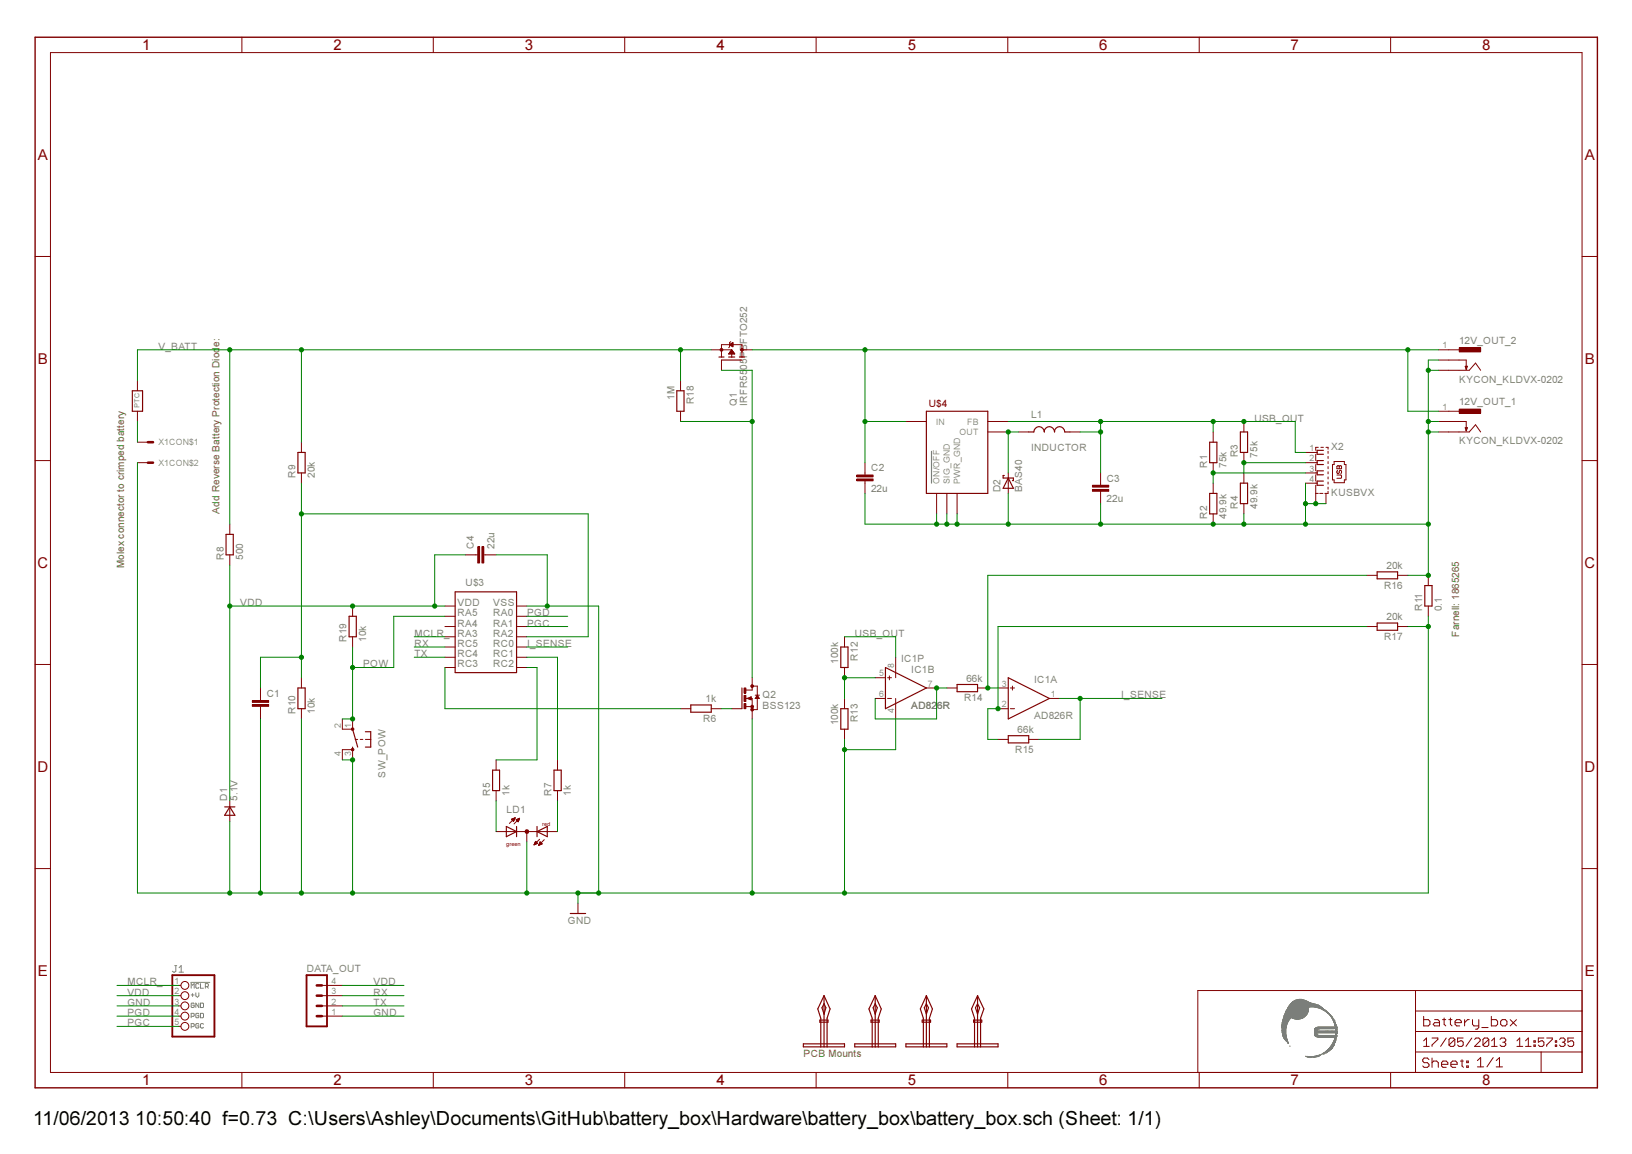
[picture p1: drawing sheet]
<svg xmlns="http://www.w3.org/2000/svg" width="297mm" height="210mm" viewBox="0 0 297 210" stroke-linecap="round" stroke-linejoin="round" font-family="sans-serif">
<g fill="none" stroke="#808080" stroke-width=".18">
<path d="M31.8 175.6h.4M32 175.6v1.1l-.2 .1-.4-.1M32.6 176.8h.8M32.6 176l.4-.4v1.2M34.7 178.7h3.5M34.8 179.7v-.8l.2 .3 .3-.3v.8M36.2 179l-.1-.1-.5 .1v.6l.2 .1h.3l.1-.1M36.5 178.9v.8h.5M37.4 179.5l.5-.2v-.3l-.5-.1v.8M37.6 179.5l.3 .2M34.8 184.9h.4l.1-.5-.1-.1h-.4v.8M34.8 186.7h.4l.1-.4-.1-.1h-.4v.8"/>
<path d="M34.8 181h.5M35 180.7v.6M35.3 182.6l-.1-.1-.4 .1v.5l.4 .2 .1-.5h-.3M35.6 180.6v.5l.3 .3 .3-.3v-.5M36.2 182.5v.8l-.6-.8v.8M36.2 184.4l-.1-.1-.5 .1v.6l.2 .1 .4-.1v-.3h-.3M36.2 186.3l-.1-.1-.5 .1v.6l.2 .1 .4-.1v-.3h-.3M36.5 182.5h.4l.1 .1v.5l-.1 .2h-.4zM36.5 184.3h.4l.1 .1v.6l-.1 .1h-.4zM37 186.3l-.1-.1-.4 .1v.6l.2 .1 .3-.1"/>
</g>
<path d="M169.5 82.1v5.8" fill="none" stroke="#808080" stroke-width=".21"/>
<path d="M266.7 66.6h.4l-.2 .6zM103.8 166.2h2.8" fill="none" stroke="#800000" stroke-width=".21"/>
<g fill="none" stroke="#800000" stroke-width=".18">
<path d="M9.2 9.6h278.7v185.5h-278.7zM44 6.8v2.8M78.9 6.8v2.8M113.7 6.8v2.8M148.5 6.8v2.8M183.4 6.8v2.8M218.3 6.8v2.8M253.1 6.8v2.8M6.4 46.7h2.8M287.9 46.7h2.8M265.6 67.4h1.8l1.2-1.4 .9 1.4M265.6 65.5h1.3v1.7"/>
<path d="M6.4 83.8h2.8M287.9 83.8h2.8M6.4 120.9h2.8M287.9 120.9h2.8M6.4 158h2.8M287.9 158h2.8M105.2 164.3v1.9M44 195.1v2.8M78.9 195.1v2.8M113.7 195.1v2.8M148.5 195.1v2.8M183.4 195.1v2.8"/>
<path d="M218.3 195.1v2.8M253.1 195.1v2.8M257.6 191.3h30.3M257.6 180.2v14.9M257.6 187.6h30.3M257.6 183.9h30.3M259.1 184.9v1.7h.9l.3-.3v-.5l-.3-.3h-.9M259.1 189.3l.5-.5v1.5M259.1 190.3h1M260.1 192.7l-.3-.3h-.6l-.3 .3v.3l.3 .3h.6l.3 .3v.3l-.3 .2h-.6l-.3-.2M260.6 188.8h1.1v.3l-1.1 1v.2M260.6 192.4v1.7"/>
<path d="M260.6 193.3l.3-.3h.6l.3 .3v.8M261.1 185.5h.6l.3 .3v.8h-.9l-.2-.3 .2-.3h.9M262.4 193.6h1.1v-.3l-.3-.3h-.6l-.2 .3v.6l.2 .2h.6M262.5 185.5h.6M262.8 185.2v1.1l.3 .3M263.2 188.8l-1 1.5M263.7 185.5h.6M264 185.2v1.1l.3 .3M264.1 193.6h1.1v-.3l-.2-.3h-.6l-.3 .3v.6l.3 .2h.6M264.8 189.1v1l-.3 .2h-.5l-.3-.2M264.8 189.1l-.3-.3h-.5l-.3 .3v1M264.8 189.1l-1.1 1"/>
<path d="M264.8 186h1.2v-.2l-.3-.3h-.6l-.3 .3v.5l.3 .3h.6M265.8 193h.6M266.1 192.7v1.2l.3 .2M266.3 188.8h-1v.8l.5-.3h.3l.2 .3v.5l-.2 .2h-.5l-.3-.2M266.6 185.5v1.1M267 193h.2v.3h-.2zM267 193.9h.2v.2h-.2zM267.4 185.5h-.3l-.5 .5M267.9 188.8l-1.1 1.5M268 185.5v.8l.3 .3h.9M268.4 189.1l.2-.3h.6l.2 .3v.2l-1 1h1M268.9 192.9l.6-.5v1.7"/>
<path d="M268.9 194.1h1.1M269.2 185.5v1.4l-.3 .3h-.3M269.7 186.9h1.1M271 189.1v1l-.3 .2h-.5l-.3-.2M271 189.1l-.3-.3h-.5l-.3 .3v1M271 189.1l-1.1 1M271.4 184.9v1.7h.9l.3-.3v-.5l-.3-.3h-.9M271.5 190.3h1M271.5 189.3l.5-.5v1.5M271.8 192.4l-1.2 1.7M272.3 194.1h1.2M272.3 192.9l.6-.5v1.7"/>
<path d="M273 189.1l.3-.3h.5l.3 .3v.2l-.3 .3M273.1 185.8l.3-.3h.6l.3 .3v.5l-.3 .3h-.6l-.3-.3zM273.5 189.6h.3M273.8 189.6l.3 .2v.3l-.3 .2h-.5l-.3-.2M274.9 185.5l1.1 1.1M276 185.5l-1.1 1.1M276.1 190.3h1.1M276.1 189.3l.5-.5v1.5M277.7 190.3h1M277.7 189.3l.5-.5v1.5M279.2 190.1h.2v.2h-.2zM279.2 189.3h.2v.3h-.2z"/>
<path d="M280.5 191.3v3.8M281 188.8h-1v.8l.5-.3h.3l.2 .3v.5l-.2 .2h-.6l-.2-.2M281.5 188.8h1v.3l-1 1v.2M283.1 190.1h.2v.2h-.2zM283.1 189.3h.2v.3h-.2zM283.8 189.1l.3-.3h.5l.3 .3v.2l-.3 .3M284.3 189.6h.3M284.6 189.6l.3 .2v.3l-.3 .2h-.5l-.3-.2M286.4 188.8h-1v.8l.5-.3h.3l.2 .3v.5l-.2 .2h-.6l-.2-.2M287.9 180.2h-69.9v14.9"/>
</g>
<path d="M6.4 6.8h284.3v191.1h-284.3z" fill="none" stroke="#800000" stroke-width=".25"/>
<path d="M265.6 63.2h3.9v.8h-3.9z" fill-rule="evenodd" fill="#800000"/>
<path d="M261.8 63.6h3.8M261.8 65.5h3.8M261.8 67.4h3.8M265.6 78.6h1.8l1.2-1.3 .9 1.3M265.6 76.7h1.3v1.7M265.6 63.2h3.9v.8h-3.9z" fill="none" stroke="#800000" stroke-width=".18"/>
<path d="M266.7 77.8h.4l-.2 .6z" fill="none" stroke="#800000" stroke-width=".21"/>
<path d="M265.6 74.4h3.9v.8h-3.9z" fill-rule="evenodd" fill="#800000"/>
<g fill="none" stroke="#800000" stroke-width=".18">
<path d="M261.8 74.8h3.8M261.8 76.7h3.8M261.8 78.6h3.8M265.6 74.4h3.9v.8h-3.9zM237.6 87.9h2.1M237.6 86h2.1M237.6 84.2h2.1M237.6 82.3h2.1M239.5 89.7h.4M239.5 82.6v1.2M239.5 84.5v1.1M239.5 86.4v1.1"/>
<path d="M239.5 88.3v3.3M239.9 81.4h-.4v.5M240.2 89.7h.6M240.4 81.4h.5M241.3 81.4h.4v.3M241.3 89.7v1.9M241.7 89.4v.3h-.6M241.7 82.1v.4M241.7 83v.4M241.7 83.9v.4M241.7 84.9v.4M241.7 85.8v.4"/>
<path d="M241.7 86.7v.4M241.7 87.7v.4M241.7 88.6v.4M242.8 83.9h1.9v.6h.3v2.8h-.3v.5h-1.9v-.5h-.3v-2.8h.3zM243.3 86.4h.7l.2 .2-.2 .4h-.7M243.3 84.8l.2-.1 .3 .1 .2-.1 .2 .1v.5h-.9zM243.5 85.6l-.2 .1 .2 .4 .3-.1 .1-.4 .3 .1-.2 .4M243.8 84.8v.5M92.2 151.3h7.4M93.8 148.8l-1.1 1M94.6 148.8l-1 1.1M98.2 152.7l-1 1"/>
<path d="M99.1 152.7l-1.1 1.1"/>
</g>
<path d="M240.9 81.9h-1.2v.7h1.2M240.9 83.8h-1.2v.7h1.2M240.9 85.6h-1.2v.8h1.2M240.9 87.5h-1.2v.8h1.2M92.2 150.3l1.8 1-1.8 .9zM94 150.3v1.9M97.7 151.3l1.9-1v1.9zM97.7 150.3v1.9" fill="none" stroke="#800000" stroke-width=".21"/>
<path d="M95.7 151h.4v.5h-.4l-.2-.2 .4-.1-.4 .1z" fill-rule="evenodd" fill="#800000"/>
<g fill="none" stroke="#800000" stroke-width=".18">
<path d="M220.8 78.6v1.8M226.4 76.7v1.9M25 80.4h1.9M25 84.2h1.9M220.8 84.2v1.8M220.8 87.9v1.8M220.8 93.5v1.8M226.4 82.3v1.9M226.4 86v1.9M226.4 91.6v1.9M62.3 136.4h1.9M62.3 132.6h1.9"/>
<path d="M64.6 134.5h.5M65.6 134.5h.4M66.5 134.5h1M90.3 138.2v1.9M101.5 138.2v1.9M90.3 151.3h1.9M90.3 143.8v1.9M93.1 149.1h.5M93.2 149.1h.4M93.2 149h.4M93.3 149.2h.3M93.3 148.9h.4"/>
<path d="M93.4 149.3h.1M93.4 149.4h.1M93.4 148.9h.3M93.6 148.8h.1M93.7 148.8h.1M93.8 148.8l-.3 .6M93.8 148.8l-.7 .2 .4 .4M93.9 149.1l.7-.3-.3 .7zM94 149.1h.4M94 149.1h.5M94 149.2h.4M94.1 149.1h.4"/>
<path d="M94.1 149.3h.3M94.2 149.4h.2M94.2 149.4h.1M94.2 149h.3M94.4 148.9h.1M94.5 148.9h.1M95.7 151h.4v.5h-.4l-.2-.2 .4-.1-.4 .1zM95.9 151.3v1.8M97.2 153.6h.1M97.2 153.6h.2M97.3 153.4h.5M97.3 153.3h.5"/>
<path d="M97.4 153.3h.3M97.4 153.2h.3M97.4 153.2h.2M97.4 153.1h.2M97.4 153.1h.1M97.5 153l.3 .4-.6 .3zM97.7 153.5h-.4M98 153.8h.1M98.1 153.7h.2M98.1 153.6h.3M98.1 153.6h.4M98.1 153.5h.5"/>
<path d="M98.2 153.4h.4M98.2 153.3h.3M98.3 153.3h.2M98.3 153.2h.1M98.3 153.1l.4 .4-.7 .3zM99.6 151.3h1.9M101.5 143.8v1.9M32.5 179.2h.4M32.5 181.1h.4M32.5 183h.4M32.5 186.7h.4M32.5 184.8h.4"/>
<circle cx="33.7" cy="179.2" r=".72"/>
<circle cx="33.7" cy="183" r=".72"/>
<circle cx="33.7" cy="186.7" r=".72"/>
<circle cx="33.7" cy="184.8" r=".72"/>
<circle cx="33.7" cy="181.1" r=".72"/>
</g>
<path d="M31.4 177.4h7.6v11.2h-7.6z" fill="none" stroke="#800000" stroke-width=".34"/>
<g fill="none" stroke="#800000" stroke-width=".21">
<path d="M225.8 78.6h1.3v3.7h-1.3zM220.2 80.4h1.3v3.8h-1.3zM220.2 89.7h1.3v3.8h-1.3zM225.8 87.9h1.3v3.7h-1.3zM64.2 135.9v.5M64.2 132.6l.9 3.3M66.5 133.1h1v2.8h-1M89.7 140.1h1.2v3.7h-1.2zM100.8 140.1h1.3v3.7h-1.3zM146.2 189.9h7.5v.5h-7.5zM149.2 185.5h1.5v.4h-1.5zM150 181.1v9.3"/>
<path d="M150 181.1l-1.2 2.4 .6 1.7v5.2M150 181.1l1.1 2.4-.6 1.7v5.2M150 182.6l.3 .7-.3 1.1-.4-1.1zM155.6 189.9h7.4v.5h-7.4zM158.5 185.5h1.5v.4h-1.5zM159.3 181.1v9.3M159.3 181.1l-1.1 2.4 .5 1.7v5.2M159.3 181.1l1.1 2.4-.6 1.7v5.2M159.3 182.6l.4 .7-.4 1.1-.4-1.1zM164.9 189.9h7.4v.5h-7.4zM167.8 185.5h1.6v.4h-1.6zM168.6 181.1v9.3"/>
<path d="M168.6 181.1l-1.1 2.4 .6 1.7v5.2M168.6 181.1l1.1 2.4-.5 1.7v5.2M168.6 182.6l.4 .7-.4 1.1-.4-1.1zM174.2 189.9h7.4v.5h-7.4zM177.2 185.5h1.5v.4h-1.5zM177.9 181.1v9.3M177.9 181.1l-1.1 2.4 .6 1.7v5.2M177.9 181.1l1.2 2.4-.6 1.7v5.2M177.9 182.6l.4 .7-.4 1.1-.4-1.1z"/>
</g>
<path d="M26.9 80.4h1M26.9 84.2h1" fill="none" stroke="#800000" stroke-width=".47"/>
<circle cx="64.2" cy="132.6" r=".24" fill="#800000"/>
<circle cx="64.2" cy="132.6" r=".24" fill="none" stroke="#800000" stroke-width=".18"/>
<circle cx="64.2" cy="136.3" r=".24" fill="#800000"/>
<g fill="none" stroke="#800000" stroke-width=".18">
<path d="M25 69.2v1.9M25 74.8v1.9M131.3 63.6h1.9v1.3M131.3 64.9v-2.2h3.7v2.2M133 62.1l-.2 .2v.8l-.2 .1M164.9 76.7h3.7M179.8 76.7h3.7M179.8 78.6h3.7M185.4 78.6h1.8M194.7 78.6h1.9M41.8 95.3v1.9M54.9 80.4v1.9"/>
<path d="M54.9 86v1.9M156 87.1h2.9v.4h-2.9zM156 86.4h2.9v.3h-2.9zM157.4 84.2v2.2M157.4 87.5v2.2M170.5 89.7v3.8M172.3 89.7v3.8M174.2 89.7v3.8M183.5 86v3.7M198.8 89h3v.4h-3zM198.8 88.3h3v.3h-3zM200.3 86v2.3"/>
<path d="M200.3 89.4v2.2M41.8 100.9v1.9M81 110.2h1.8M81 112.1h1.8M81 114h1.8M81 115.8h1.8M81 117.7h1.8M81 119.5h1.8M94 110.2h1.9M94 112.1h1.9M94 114h1.9M94 115.8h1.9"/>
<path d="M94 117.7h1.9M94 119.5h1.9M45.9 128.1h3v.4h-3zM45.9 127.4h3v.4h-3zM47.4 125.1v2.3M47.4 128.5v2.3M54.9 123.3v1.8M54.9 128.9v1.9M62.3 130.8v1.8M62.3 136.4v1.8M64.2 130.8v1.8M64.2 136.4v1.8"/>
<path d="M81 121.4h1.8M94 121.4h1.9M41.8 145.7v3.7"/>
<circle cx="64.2" cy="136.3" r=".24"/>
</g>
<g fill="none" stroke="#800000" stroke-width=".21">
<path d="M24.1 71.1h1.8v3.7h-1.8zM130.8 64.9h1M131.3 65.5h3.7M132.6 64.9h1.1M134.6 64.9h.9M168.6 74.8h11.2v14.9h-11.2zM187.2 78.6h1a.95 .95 0 0 1 .9-1 .95 .95 0 0 1 1 1 .93 .93 0 0 1 .9-1 .93 .93 0 0 1 .9 1 .93 .93 0 0 1 1-1 .93 .93 0 0 1 .9 1h.9M41.1 97.2h1.4v3.7h-1.4zM54.2 82.3h1.3v3.7h-1.3zM182.8 86.5h-.2v.5h1.8v.4h-.1M183.5 87l.9 1.8h-1.8zM82.8 107.7h11.2v14.6h-11.2z"/>
<path d="M54.2 125.1h1.3v3.8h-1.3zM40.9 146.8h1.9M41.8 146.8l1 1.5h-1.9z"/>
</g>
<path d="M156 87.3h2.9M156 86.6h2.9M198.8 89.2h3M198.8 88.4h3M45.9 128.3h3M45.9 127.6h3" fill="none" stroke="#800000" stroke-width=".34"/>
<circle cx="131.3" cy="63.6" r=".25" fill="#800000"/>
<circle cx="131.3" cy="63.6" r=".25" fill="none" stroke="#800000" stroke-width=".18"/>
<circle cx="135" cy="63.6" r=".25" fill="#800000"/>
<g fill="none" stroke="#800000" stroke-width=".18">
<path d="M129.5 63.6h1.8M131.3 65.5v1.9M132.6 64.3h1.1M132.7 64.3h1M132.7 64.3h.9M132.8 64.2h.8M132.8 62.7l.6-.4v.8zM132.8 64.1h.8M132.8 62.7h.6M132.9 62.7h.5M132.9 64h.6M132.9 62.6h.5"/>
<path d="M132.9 64h.5M133 62.8h.4M133 63.9h.4M133 62.6h.4M133 63.8h.3M133.1 62.9h.3M133.1 63.8h.2M133.1 62.5h.3M133.1 63.7h.1M133.2 62.4h.2M133.2 63.6l.5 .8h-1.1zM133.3 62.4h.1"/>
<path d="M133.3 63h.1M135 63.6h1.9M135.8 128.5h1.1M136 127l.7-.3v.6zM136.9 124.8h.9v4.3h-.9v-2.1h-1.1M136.9 125.1v.4h-1.1M137.5 126.4h.7M137.8 126.4l.4 .6h-.7z"/>
<circle cx="135" cy="63.6" r=".25"/>
</g>
<path d="M135 125.1v3.8M136.2 127l.4 .2v-.4l-.3 .2M137.8 126.7l.2 .2h-.3z" fill="none" stroke="#800000" stroke-width=".21"/>
<circle cx="136.9" cy="129.1" r=".25" fill="#800000"/>
<circle cx="136.9" cy="129.1" r=".25" fill="none" stroke="#800000" stroke-width=".18"/>
<circle cx="136.9" cy="128.5" r=".25" fill="#800000"/>
<circle cx="136.9" cy="128.5" r=".25" fill="none" stroke="#800000" stroke-width=".18"/>
<circle cx="136.9" cy="124.8" r=".25" fill="#800000"/>
<circle cx="136.9" cy="124.8" r=".25" fill="none" stroke="#800000" stroke-width=".18"/>
<path d="M135.4 125.1h.4v1h-.4z" fill-rule="evenodd" fill="#800000"/>
<path d="M135.4 125.1h.4v1h-.4z" fill="none" stroke="#800000" stroke-width=".18"/>
<path d="M135.4 128h.4v.9h-.4z" fill-rule="evenodd" fill="#800000"/>
<path d="M135.4 128h.4v.9h-.4z" fill="none" stroke="#800000" stroke-width=".18"/>
<path d="M135.4 126.5h.4v1.1h-.4z" fill-rule="evenodd" fill="#800000"/>
<g fill="none" stroke="#800000" stroke-width=".18">
<path d="M123.9 69.2v1.9M123.9 74.8v1.9M86.9 99.4h.4v3h-.4zM87.7 99.4h.3v3h-.3zM64.2 110.2v1.9M64.2 115.8v1.9M84.7 100.9h2.2M88 100.9h2.3M153.7 115.8v1.9M163 119.5v3.8M248.8 104.6h1.9M248.8 114h1.9"/>
<path d="M254.4 104.6h1.8M254.4 114h1.8M260 104.6v1.9M260 110.2v1.9M123.9 128.9h1.8M129.5 128.9h1.8M133.2 128.9h1.8M135.4 126.5h.4v1.1h-.4zM136.9 123.3v1.8M136.9 128.9v1.9M153.7 121.4v1.9M153.7 127v1.9"/>
<path d="M153.7 132.6v1.9M159.3 127h1.9M159.3 123.3h1.9M161.5 127h.8M161.5 123.3h.8M161.9 122.9v.8M163 127v3.8M168.6 125.1h1.9M172.3 125.1h1.9M177.9 125.1h1.9M181.6 128.9h1.9M181.6 125.1h1.9"/>
<path d="M181.6 134.5h1.9M183.9 128.9h.8M183.9 125.1h.8M184.3 124.8v.7M187.2 134.5h1.9M191 127h1.9M58.6 179.2h3.7M58.6 184.8h3.7M58.6 183h3.7M58.6 181.1h3.7"/>
</g>
<path d="M123.2 71.1h1.3v3.7h-1.3zM63.5 112.1h1.4v3.7h-1.4zM153 117.7h1.3v3.7h-1.3zM250.7 104h3.7v1.3h-3.7zM250.7 113.3h3.7v1.3h-3.7zM259.3 106.5h1.3v3.7h-1.3zM125.7 128.2h3.8v1.3h-3.8zM153 128.9h1.3v3.7h-1.3zM161.2 121.4l7.4 3.7-7.4 3.8zM174.2 124.5h3.7v1.3h-3.7zM183.5 123.3l7.5 3.7-7.5 3.8zM183.5 133.8h3.7v1.3h-3.7z" fill="none" stroke="#800000" stroke-width=".21"/>
<path d="M87.1 99.4v3M87.9 99.4v3M55.8 177.4h3.7v9.3h-3.7z" fill="none" stroke="#800000" stroke-width=".34"/>
<path d="M57.7 179.2h.9M57.7 181.1h.9M57.7 183h.9M57.7 184.8h.9" fill="none" stroke="#800000" stroke-width=".47"/>
<path d="M41.8 102.8v42.9M41.8 110.2h22.4M21.3 181.1h11.2" fill="none" stroke="#008000" stroke-width=".18"/>
<circle cx="41.8" cy="110.2" r=".38" fill="#008000"/>
<g fill="none" stroke="#008000" stroke-width=".18">
<path d="M64.2 110.2h16.8M84.7 100.9h-5.6v9.3"/>
<circle cx="41.8" cy="110.2" r=".38"/>
</g>
<circle cx="79.1" cy="110.2" r=".38" fill="#008000"/>
<circle cx="79.1" cy="110.2" r=".38" fill="none" stroke="#008000" stroke-width=".18"/>
<circle cx="64.2" cy="110.2" r=".38" fill="#008000"/>
<g fill="none" stroke="#008000" stroke-width=".18">
<path d="M25 162.4h16.8M62.3 179.2h11.2M105.2 162.4v1.9M21.3 183h11.2"/>
<circle cx="64.2" cy="110.2" r=".38"/>
</g>
<circle cx="105.2" cy="162.4" r=".38" fill="#008000"/>
<g fill="none" stroke="#008000" stroke-width=".18">
<path d="M25 84.2v78.2M260 114v48.4h-218.2v-13"/>
<circle cx="105.2" cy="162.4" r=".38"/>
</g>
<circle cx="41.8" cy="162.4" r=".38" fill="#008000"/>
<g fill="none" stroke="#008000" stroke-width=".18">
<path d="M95.9 110.2h13.1v52.2"/>
<circle cx="41.8" cy="162.4" r=".38"/>
</g>
<circle cx="109" cy="162.4" r=".38" fill="#008000"/>
<g fill="none" stroke="#008000" stroke-width=".18">
<path d="M54.9 130.8v31.6"/>
<circle cx="109" cy="162.4" r=".38"/>
</g>
<circle cx="54.9" cy="162.4" r=".38" fill="#008000"/>
<g fill="none" stroke="#008000" stroke-width=".18">
<path d="M47.4 130.8v31.6"/>
<circle cx="54.9" cy="162.4" r=".38"/>
</g>
<circle cx="47.4" cy="162.4" r=".38" fill="#008000"/>
<g fill="none" stroke="#008000" stroke-width=".18">
<path d="M95.9 153.1v9.3"/>
<circle cx="47.4" cy="162.4" r=".38"/>
</g>
<circle cx="95.9" cy="162.4" r=".38" fill="#008000"/>
<g fill="none" stroke="#008000" stroke-width=".18">
<path d="M136.9 130.8v31.6"/>
<circle cx="95.9" cy="162.4" r=".38"/>
</g>
<circle cx="136.9" cy="162.4" r=".38" fill="#008000"/>
<g fill="none" stroke="#008000" stroke-width=".18">
<path d="M90.3 100.9h9.3v9.3"/>
<circle cx="136.9" cy="162.4" r=".38"/>
</g>
<circle cx="99.6" cy="110.2" r=".38" fill="#008000"/>
<g fill="none" stroke="#008000" stroke-width=".18">
<path d="M64.2 138.2v24.2"/>
<circle cx="99.6" cy="110.2" r=".38"/>
</g>
<circle cx="64.2" cy="162.4" r=".38" fill="#008000"/>
<g fill="none" stroke="#008000" stroke-width=".18">
<path d="M62.3 138.2h1.9"/>
<circle cx="64.2" cy="162.4" r=".38"/>
</g>
<circle cx="64.2" cy="138.2" r=".38" fill="#008000"/>
<g fill="none" stroke="#008000" stroke-width=".18">
<path d="M260 112.1v1.9h-3.8"/>
<circle cx="64.2" cy="138.2" r=".38"/>
</g>
<circle cx="260" cy="114" r=".38" fill="#008000"/>
<g fill="none" stroke="#008000" stroke-width=".18">
<path d="M153.7 134.5v27.9M163 130.8v5.6h-9.3"/>
<circle cx="260" cy="114" r=".38"/>
</g>
<circle cx="153.7" cy="136.4" r=".38" fill="#008000"/>
<circle cx="153.7" cy="136.4" r=".38" fill="none" stroke="#008000" stroke-width=".18"/>
<circle cx="153.7" cy="162.4" r=".38" fill="#008000"/>
<g fill="none" stroke="#008000" stroke-width=".18">
<path d="M25 63.6h16.8v31.7M123.9 63.6h5.6M62.3 184.8h11.2"/>
<circle cx="153.7" cy="162.4" r=".38"/>
</g>
<circle cx="41.8" cy="63.6" r=".38" fill="#008000"/>
<g fill="none" stroke="#008000" stroke-width=".18">
<path d="M25 63.6v5.6M41.8 63.6h82.1M54.9 63.6v16.8"/>
<circle cx="41.8" cy="63.6" r=".38"/>
</g>
<circle cx="54.9" cy="63.6" r=".38" fill="#008000"/>
<g fill="none" stroke="#008000" stroke-width=".18">
<path d="M123.9 63.6v5.6"/>
<circle cx="54.9" cy="63.6" r=".38"/>
</g>
<circle cx="123.9" cy="63.6" r=".38" fill="#008000"/>
<g fill="none" stroke="#008000" stroke-width=".18">
<path d="M183.5 76.7h16.8v9.3M196.6 78.6h3.7M95.9 112.1h7.4M95.9 114h7.4M21.3 184.8h11.2M21.3 186.7h11.2"/>
<circle cx="123.9" cy="63.6" r=".38"/>
</g>
<circle cx="200.3" cy="78.6" r=".38" fill="#008000"/>
<g fill="none" stroke="#008000" stroke-width=".18">
<path d="M200.3 76.7h20.5"/>
<circle cx="200.3" cy="78.6" r=".38"/>
</g>
<circle cx="200.3" cy="76.7" r=".38" fill="#008000"/>
<g fill="none" stroke="#008000" stroke-width=".18">
<path d="M226.4 76.7h9.4v5.6h1.8"/>
<circle cx="200.3" cy="76.7" r=".38"/>
</g>
<circle cx="226.4" cy="76.7" r=".38" fill="#008000"/>
<g fill="none" stroke="#008000" stroke-width=".18">
<path d="M226.4 76.7h-5.6v1.9"/>
<circle cx="226.4" cy="76.7" r=".38"/>
</g>
<circle cx="220.8" cy="76.7" r=".38" fill="#008000"/>
<g fill="none" stroke="#008000" stroke-width=".18">
<path d="M237.6 86h-16.8v1.9M153.7 115.8h9.3v3.7"/>
<circle cx="220.8" cy="76.7" r=".38"/>
</g>
<circle cx="220.8" cy="86" r=".38" fill="#008000"/>
<g fill="none" stroke="#008000" stroke-width=".18">
<path d="M237.6 84.2h-11.2v1.8"/>
<circle cx="220.8" cy="86" r=".38"/>
</g>
<circle cx="226.4" cy="84.2" r=".38" fill="#008000"/>
<g fill="none" stroke="#008000" stroke-width=".18">
<path d="M25 76.7v3.7M54.9 87.9v35.4M54.9 93.5h52.2v22.3h-11.2M90.3 145.7v5.6M101.5 145.7v5.6"/>
<circle cx="226.4" cy="84.2" r=".38"/>
</g>
<circle cx="54.9" cy="93.5" r=".38" fill="#008000"/>
<g fill="none" stroke="#008000" stroke-width=".18">
<path d="M54.9 119.5h-7.5v5.6"/>
<circle cx="54.9" cy="93.5" r=".38"/>
</g>
<circle cx="54.9" cy="119.5" r=".38" fill="#008000"/>
<g fill="none" stroke="#008000" stroke-width=".18">
<path d="M185.4 78.6h-1.9v7.4"/>
<circle cx="54.9" cy="119.5" r=".38"/>
</g>
<circle cx="183.5" cy="78.6" r=".38" fill="#008000"/>
<g fill="none" stroke="#008000" stroke-width=".18">
<path d="M123.9 76.7h13M131.3 67.4h5.6v55.9"/>
<circle cx="183.5" cy="78.6" r=".38"/>
</g>
<circle cx="136.9" cy="76.7" r=".38" fill="#008000"/>
<g fill="none" stroke="#008000" stroke-width=".18">
<path d="M81 121.4v7.5h42.9M131.3 128.9h1.9M159.3 123.3h-5.6v3.7"/>
<circle cx="136.9" cy="76.7" r=".38"/>
</g>
<circle cx="153.7" cy="123.3" r=".38" fill="#008000"/>
<g fill="none" stroke="#008000" stroke-width=".18">
<path d="M172.3 125.1h-1.8v5.7h-11.2v-3.8"/>
<circle cx="153.7" cy="123.3" r=".38"/>
</g>
<circle cx="170.5" cy="125.1" r=".38" fill="#008000"/>
<g fill="none" stroke="#008000" stroke-width=".18">
<path d="M179.8 125.1h1.8"/>
<circle cx="170.5" cy="125.1" r=".38"/>
</g>
<circle cx="179.8" cy="125.1" r=".38" fill="#008000"/>
<g fill="none" stroke="#008000" stroke-width=".18">
<path d="M248.8 104.6h-69v20.5M181.6 128.9h-1.8v5.6h1.8"/>
<circle cx="179.8" cy="125.1" r=".38"/>
</g>
<circle cx="181.6" cy="128.9" r=".38" fill="#008000"/>
<g fill="none" stroke="#008000" stroke-width=".18">
<path d="M248.8 114h-67.2v14.9M192.9 127h3.7v7.5h-7.5"/>
<circle cx="181.6" cy="128.9" r=".38"/>
</g>
<circle cx="196.6" cy="127" r=".38" fill="#008000"/>
<g fill="none" stroke="#008000" stroke-width=".18">
<path d="M75.4 115.8h5.6M95.9 117.7h7.4M64.2 121.4v9.4h-1.9M196.6 127h14.9M21.3 179.2h11.2"/>
<circle cx="196.6" cy="127" r=".38"/>
</g>
<circle cx="64.2" cy="130.8" r=".38" fill="#008000"/>
<g fill="none" stroke="#008000" stroke-width=".18">
<path d="M71.7 112.1v9.3h-7.5v-3.7"/>
<circle cx="64.2" cy="130.8" r=".38"/>
</g>
<circle cx="64.2" cy="121.4" r=".38" fill="#008000"/>
<g fill="none" stroke="#008000" stroke-width=".18">
<path d="M261.8 63.6h-5.6v11.2h5.6M71.7 112.1h9.3M75.4 119.5h5.6M75.4 117.7h5.6M95.9 119.5h5.6v18.7M95.9 121.4h1.8v16.8h-7.4M62.3 181.1h11.2M62.3 183h11.2"/>
<circle cx="64.2" cy="121.4" r=".38"/>
</g>
<circle cx="256.2" cy="63.6" r=".38" fill="#008000"/>
<g fill="none" stroke="#008000" stroke-width=".18">
<path d="M136.9 63.6h119.3M157.4 63.6v13.1h7.5"/>
<circle cx="256.2" cy="63.6" r=".38"/>
</g>
<circle cx="157.4" cy="76.7" r=".38" fill="#008000"/>
<g fill="none" stroke="#008000" stroke-width=".18">
<path d="M157.4 76.7v7.5"/>
<circle cx="157.4" cy="76.7" r=".38"/>
</g>
<circle cx="157.4" cy="63.6" r=".38" fill="#008000"/>
<circle cx="157.4" cy="63.6" r=".38" fill="none" stroke="#008000" stroke-width=".18"/>
<circle cx="239.5" cy="91.6" r=".38" fill="#008000"/>
<g fill="none" stroke="#008000" stroke-width=".18">
<path d="M261.8 65.5h-1.8v1.9h1.8M237.6 87.9v3.7h3.7M256.2 104.6h3.8"/>
<circle cx="239.5" cy="91.6" r=".38"/>
</g>
<circle cx="260" cy="67.4" r=".38" fill="#008000"/>
<g fill="none" stroke="#008000" stroke-width=".18">
<path d="M260 67.4v9.3h1.8"/>
<circle cx="260" cy="67.4" r=".38"/>
</g>
<circle cx="260" cy="76.7" r=".38" fill="#008000"/>
<g fill="none" stroke="#008000" stroke-width=".18">
<path d="M157.4 89.7v5.6h13.1v-1.8M172.3 93.5v1.8M200.3 91.6v3.7"/>
<circle cx="260" cy="76.7" r=".38"/>
</g>
<circle cx="170.5" cy="95.3" r=".38" fill="#008000"/>
<g fill="none" stroke="#008000" stroke-width=".18">
<path d="M170.5 95.3h1.8"/>
<circle cx="170.5" cy="95.3" r=".38"/>
</g>
<circle cx="172.3" cy="95.3" r=".38" fill="#008000"/>
<g fill="none" stroke="#008000" stroke-width=".18">
<path d="M174.2 93.5v1.8h-1.9"/>
<circle cx="172.3" cy="95.3" r=".38"/>
</g>
<circle cx="174.2" cy="95.3" r=".38" fill="#008000"/>
<g fill="none" stroke="#008000" stroke-width=".18">
<path d="M174.2 95.3h9.3"/>
<circle cx="174.2" cy="95.3" r=".38"/>
</g>
<circle cx="183.5" cy="95.3" r=".38" fill="#008000"/>
<g fill="none" stroke="#008000" stroke-width=".18">
<path d="M183.5 89.7v5.6h16.8"/>
<circle cx="183.5" cy="95.3" r=".38"/>
</g>
<circle cx="200.3" cy="95.3" r=".38" fill="#008000"/>
<g fill="none" stroke="#008000" stroke-width=".18">
<path d="M200.3 95.3h20.5"/>
<circle cx="200.3" cy="95.3" r=".38"/>
</g>
<circle cx="220.8" cy="95.3" r=".38" fill="#008000"/>
<g fill="none" stroke="#008000" stroke-width=".18">
<path d="M226.4 93.5v1.8h-5.6"/>
<circle cx="220.8" cy="95.3" r=".38"/>
</g>
<circle cx="226.4" cy="95.3" r=".38" fill="#008000"/>
<g fill="none" stroke="#008000" stroke-width=".18">
<path d="M260 76.7v18.6h-33.6M260 78.6h1.8"/>
<circle cx="226.4" cy="95.3" r=".38"/>
</g>
<circle cx="260" cy="78.6" r=".38" fill="#008000"/>
<g fill="none" stroke="#008000" stroke-width=".18">
<path d="M260 95.3v9.3"/>
<circle cx="260" cy="78.6" r=".38"/>
</g>
<circle cx="260" cy="104.6" r=".38" fill="#008000"/>
<circle cx="260" cy="104.6" r=".38" fill="none" stroke="#008000" stroke-width=".18"/>
<circle cx="260" cy="95.3" r=".38" fill="#008000"/>
<g fill="none" stroke="#008000" stroke-width=".18">
<path d="M237.6 91.6v3.7"/>
<circle cx="260" cy="95.3" r=".38"/>
</g>
<circle cx="237.6" cy="91.6" r=".38" fill="#008000"/>
<circle cx="237.6" cy="91.6" r=".38" fill="none" stroke="#008000" stroke-width=".18"/>
<circle cx="237.6" cy="95.3" r=".38" fill="#008000"/>
<circle cx="237.6" cy="95.3" r=".38" fill="none" stroke="#008000" stroke-width=".18"/>
<g fill="none" stroke="#7f7f7f" stroke-width=".18">
<path d="M233.3 187.5h.7M233.3 187.4h.7M233.3 187h.8M233.3 186.9h.8M233.3 186.8h.8M233.3 186.7h.8M233.3 186.6h.8M233.3 186.5h.8M233.3 186.5h.9M233.3 186.4h.9M233.4 187.9h.6M233.4 187.8h.6"/>
<path d="M233.4 187.7h.6M233.4 187.6h.6M233.4 187.4h.6M233.4 187.3h.6M233.4 187.2h.6M233.4 187.1h.6M233.4 186.3h.8M233.4 186.2h.8M233.4 186.2h.9M233.4 186.1h.9M233.4 186h1M233.4 185.9h1"/>
<path d="M233.4 188.2h.7M233.4 188.1h.6M233.4 188h.6M233.5 188.3h.6M233.5 185.8h.9M233.5 185.8h1M233.5 185.7h1M233.5 185.6h1M233.5 185.6h1.1M233.5 188.4h.6M233.5 185.5h1.1M233.5 185.5h1.2"/>
<path d="M233.5 188.6h.6M233.5 188.5h.6M233.5 185.4h1.2M233.5 185.3h1.3M233.6 188.6h.5M233.6 185.3h1.2M233.6 185.2h1.3M233.6 188.7h.5M233.7 188.8h.5M233.7 185h3.6M233.7 185h3.7M233.7 188.9h.5"/>
<path d="M233.7 184.9h3.8M233.7 184.8h3.9M233.7 184.7h3.9M233.8 189h.4M233.8 184.7h3.9M233.8 184.6h4M233.8 189.1h.4M233.8 184.5h4M233.9 189.1h.4M233.9 184.4h4M233.9 184.4h4.1M233.9 184.3h4.1"/>
<path d="M233.9 184.2h4.1M234 189.2h.3M234 184.2h4M234 184.1h4M234 189.3h.3M234 184h4.1M234.1 189.3l.3 .1M234.1 183.9h4M234.1 183.8h4M234.2 189.4h.2M234.2 183.8h3.9M234.2 183.7h3.9"/>
<path d="M234.2 183.6h3.9M234.3 189.5h.1M234.3 189.6h.1M234.3 183.6h3.8M234.3 183.5h3.8M234.4 189.7h.1M234.4 189.6h.1M234.4 183.5h3.8M234.4 183.4h3.7M234.4 183.3h3.7M234.4 189.8h.1M234.5 183.2h3.7"/>
<path d="M234.5 183.2h4M234.5 183.1h5.9M234.5 183.1h5.8M234.6 183h5.7M234.6 183h5.6M234.7 183h5.5M234.7 182.9h5.4M234.7 182.8h5.3M234.8 190.2v.1M234.8 182.8h5.1M234.8 182.8h4.9M234.8 182.7h4.8"/>
<path d="M234.9 182.6l4.6 .1M234.9 182.6h4.3M234.9 182.5h4.2M235 185.1h-1.4M235 182.5h3.8M235.1 185.1h2.1M235.1 182.5h3.5M235.1 182.4h3.4M235.2 182.3h3.1M235.2 185.2h1.9M235.2 182.3h3M235.2 182.2h3"/>
<path d="M235.3 182.2h2.7M235.4 182.2h2.6M235.4 185.3h1.5M235.5 182.1h2.4M235.5 185.3h1.3M235.5 182.1h2.3M235.6 185.3h1.1M235.7 182h1.9M235.7 181.9h1.8M235.8 185.4h.7M235.8 181.9h1.6M236 181.9h1.2"/>
<path d="M236.2 181.8h.9M236.4 181.8h.5M236.6 181.8h.1M237.1 185.2l-1.9 .1M237.6 192.1l.4 .1M237.9 192.2h1.7M237.9 192.2h2M237.9 184.4l-4 .1M238 192.3h.8M238.1 192.3h.5M238.2 183.3h-3.8M238.4 192.4h.1"/>
<path d="M238.7 182.5h.1M238.9 192.3h.4M239.1 192.2h.8M239.1 183.2h1.4M239.3 192.1h.7M239.3 188.3h.6M239.3 188.3h.5M239.3 188.2h.5M239.3 188.1l.3 .1M239.3 188.1h.2M239.3 188h.3M239.3 187.9h.5"/>
<path d="M239.3 187.9h3.6M239.3 187.8h4.1M239.3 187.7h4.1M239.3 187.7h4M239.3 187.6h4M239.3 187.5h3.6M239.3 187.5h.3M239.3 187.4h.3M239.3 187.3h.3M239.3 187.3h.4M239.3 187.2h.5M239.3 187.2h.6"/>
<path d="M239.3 188.3h4M239.3 187.2h.9M239.3 187.1h3.6M239.3 188.4h4M239.3 187.1h4M239.4 188.5h3.9M239.4 188.4h3.9M239.4 187h3.9M239.4 182.6v.1M239.5 188.5h3.8M239.5 183.2h1M239.5 192.1h.7"/>
<path d="M239.6 188.6h3.7M239.6 188.6h3.6M239.6 186.9h3.8M239.7 183.3h1M239.7 192h.5M239.8 188.6h3.4M239.8 192h.5M239.8 186.8h3.6M240 191.9h.3M240 183.3h.7M240.1 191.9h.2M240.1 183.4h.6"/>
<path d="M240.3 191.9h.1M240.3 183.4h.5M240.4 183.5h.4M240.5 183.5h.4M240.5 191.8h.1M240.5 183.6h.4M240.6 191.7v.1M240.7 183.6h.3M240.7 191.6h.4M240.8 183.7h.4M240.8 191.7h.2M240.9 191.7h.1"/>
<path d="M240.9 191.6h.2M240.9 183.7h.3M240.9 191.5h.4M241 183.8h.2M241 191.5h.5M241 183.8h.3M241.1 191.4h.4M241.1 183.9h.3M241.1 191.4h.5M241.2 191.3h.4M241.2 183.9h.3M241.3 191.3h.4"/>
<path d="M241.3 191.3h.5M241.3 184h.2M241.3 191.2h.5M241.3 184h.3M241.4 191.5h.1M241.4 184.1h.2M241.5 191.1h.6M241.6 191.1h.5M241.6 184.2h.1M241.6 184.1h.1M241.6 191h.5M241.6 184.2h.2"/>
<path d="M241.6 184.3h.2M241.7 190.9h.5M241.7 184.3h.1M241.7 190.9h.6M241.8 190.8h.5M241.8 187.5v.1M241.8 184.4h.1M241.8 184.4l.2 .1M241.9 190.7h.5M241.9 187.5v.1M241.9 191.1l-.5 .1M241.9 190.7h.6"/>
<path d="M241.9 184.5h.2M242 190.6h.5M242 184.6h.1M242.1 190.5h.5M242.1 184.7h.1M242.1 190.4h.5M242.1 184.7h.2M242.2 190.4h.4M242.2 184.8h.1M242.2 190.3h.5M242.2 184.9h.2M242.3 190.2h.4"/>
<path d="M242.3 184.9h.1M242.3 190.2h.5M242.3 185h.2M242.3 185h.1M242.4 190.1h.4M242.4 185.1h.2M242.4 190h.5M242.4 185.2h.2M242.5 189.9h.3M242.5 185.3h.1M242.5 189.8h.4M242.5 185.4h.2"/>
<path d="M242.5 185.3h.2M242.6 189.8h.3M242.6 185.4h.1M242.6 189.7h.3M242.6 185.5h.2M242.6 185.5h.1M242.7 189.7h.3M242.7 189.6h.3M242.7 185.6h.2M242.7 185.6h.1M242.7 185.5h.1M242.7 189.5h.3"/>
<path d="M242.7 185.7h.2M242.7 189.4h.4M242.7 185.8h.2M242.8 185.4h.1M242.8 189.4h.3M242.8 189.3h.3M242.8 185.9h.1M242.8 185.8h.1M242.8 190l-.4 .1M242.8 189.2h.3M242.8 186.1h.2M242.8 186h.1"/>
<path d="M242.9 189.2h.2M242.9 189.1h.2M242.9 189.1h.3M242.9 189h.3M242.9 186.3h.2M242.9 186.2h.2M242.9 186.1h.1M242.9 188.9h.3M242.9 188.9h.2M242.9 188.8h.2M242.9 188.8h.3M242.9 188.7h.3"/>
<path d="M242.9 186.5h.3M242.9 186.4h.3M243 186.6h.3M243 186.6h.2M243 186.5h.2M243 187.9h.4M243 187.5h.3M243 186.8h.2M243 186.7h.3M243 186l-.1 .1M243.1 188.3h.2M243.1 187.1h.2"/>
<path d="M243.1 189.3l-.3 .1M243.1 188.2h.2M243.1 188.1h.1M243.1 188h.2M243.1 188h.3M243.1 187.9h.3M243.1 187.5h.2M243.1 187.4h.2M243.1 187.3h.2M243.1 187.2h.2M243.3 186.8h.1M243.4 186.9h-3.9"/>
</g>
<text font-size="3.6" x="6" y="204.7">11/06/2013 10:50:40 f=0.73 C:\Users\Ashley\Documents\GitHub\battery_box\Hardware\battery_box\battery_box.sch (Sheet: 1/1)</text>
<g font-size="2.7" fill="#800000">
<text x="25.9" y="9.1">1</text>
<text x="60.7" y="9.1">2</text>
<text x="95.5" y="9.1">3</text>
<text x="130.4" y="9.1">4</text>
<text x="165.2" y="9.1">5</text>
<text x="200.1" y="9.1">6</text>
<text x="234.9" y="9.1">7</text>
<text x="269.7" y="9.1">8</text>
<text x="6.9" y="29">A</text>
<text x="288.5" y="29">A</text>
<text x="6.9" y="66.2">B</text>
<text x="288.5" y="66.2">B</text>
<text x="6.8" y="103.3">C</text>
<text x="288.4" y="103.3">C</text>
<text x="6.8" y="140.3">D</text>
<text x="288.4" y="140.3">D</text>
<text x="6.9" y="177.5">E</text>
<text x="288.5" y="177.5">E</text>
<text x="25.9" y="197.4">1</text>
<text x="60.7" y="197.4">2</text>
<text x="95.5" y="197.4">3</text>
<text x="130.4" y="197.4">4</text>
<text x="165.2" y="197.4">5</text>
<text x="200.1" y="197.4">6</text>
<text x="234.9" y="197.4">7</text>
<text x="269.7" y="197.4">8</text>
</g>
<g font-size="1.8" fill="#808080">
<text x="28.8" y="63.6">V_BATT</text>
<text x="265.6" y="62.5">12V_OUT_2</text>
<text x="265.6" y="69.6">KYCON_KLDVX-0202</text>
<text x="122.8" y="72.7" transform="rotate(-90 122.8 72.7)">1M</text>
<text x="126.3" y="73.5" transform="rotate(-90 126.3 73.5)">R18</text>
<text x="134.1" y="73.8" transform="rotate(-90 134.1 73.8)">Q1</text>
<text x="136" y="73.8" transform="rotate(-90 136 73.8)">IRFR5505PBFTO252</text>
<text x="187.7" y="76.1">L1</text>
<text x="228.3" y="76.7">USB_OUT</text>
<text x="265.6" y="73.7">12V_OUT_1</text>
<text x="187.7" y="82.1">INDUCTOR</text>
<text x="225.3" y="83.2" transform="rotate(-90 225.3 83.2)">R3</text>
<text x="228.9" y="83.2" transform="rotate(-90 228.9 83.2)">75k</text>
<text x="242.3" y="81.9">X2</text>
<text x="265.6" y="80.8">KYCON_KLDVX-0202</text>
<text x="53.8" y="86.9" transform="rotate(-90 53.8 86.9)">R9</text>
<text x="57.3" y="87" transform="rotate(-90 57.3 87)">20k</text>
<text x="158.5" y="89.5">22u</text>
<text x="158.6" y="85.7">C2</text>
<text x="182.1" y="89.5" transform="rotate(-90 182.1 89.5)">D2</text>
<text x="186.1" y="89.5" transform="rotate(-90 186.1 89.5)">BAS40</text>
<text x="201.5" y="87.6">C3</text>
<text x="219.7" y="85" transform="rotate(-90 219.7 85)">R1</text>
<text x="223.3" y="85.1" transform="rotate(-90 223.3 85.1)">75k</text>
<text x="201.4" y="91.3">22u</text>
<text x="219.7" y="94.4" transform="rotate(-90 219.7 94.4)">R2</text>
<text x="223.3" y="94.4" transform="rotate(-90 223.3 94.4)">49.9k</text>
<text x="225.3" y="92.5" transform="rotate(-90 225.3 92.5)">R4</text>
<text x="228.9" y="92.5" transform="rotate(-90 228.9 92.5)">49.9k</text>
<text x="242.3" y="90.3">KUSBVX</text>
<text x="40.7" y="101.8" transform="rotate(-90 40.7 101.8)">R8</text>
<text x="44.2" y="101.9" transform="rotate(-90 44.2 101.9)">500</text>
<text x="86.3" y="99.8" transform="rotate(-90 86.3 99.8)">C4</text>
<text x="90" y="99.8" transform="rotate(-90 90 99.8)">22u</text>
<text x="84.7" y="106.5">U$3</text>
<text x="251.9" y="107.1">R16</text>
<text x="252.3" y="103.5">20k</text>
<text x="43.7" y="110.2">VDD</text>
<text x="83.3" y="110.2">VDD</text>
<text x="83.3" y="112.1">RA5</text>
<text x="83.3" y="114">RA4</text>
<text x="89.8" y="114">RA1</text>
<text x="89.8" y="112.1">RA0</text>
<text x="89.8" y="110.2">VSS</text>
<text x="95.9" y="112.1">PGD</text>
<text x="95.9" y="114">PGC</text>
<text x="252.3" y="112.9">20k</text>
<text x="258.9" y="111.1" transform="rotate(-90 258.9 111.1)">R11</text>
<text x="262.4" y="111.2" transform="rotate(-90 262.4 111.2)">0.1</text>
<text x="63.1" y="116.7" transform="rotate(-90 63.1 116.7)">R19</text>
<text x="66.6" y="116.8" transform="rotate(-90 66.6 116.8)">10k</text>
<text x="75.4" y="115.8">MCLR_</text>
<text x="75.4" y="117.7">RX</text>
<text x="75.4" y="119.5">TX</text>
<text x="83.3" y="115.8">RA3</text>
<text x="83.3" y="117.7">RC5</text>
<text x="83.3" y="119.5">RC4</text>
<text x="89.8" y="119.5">RC1</text>
<text x="89.8" y="117.7">RC0</text>
<text x="89.8" y="115.8">RA2</text>
<text x="95.9" y="117.7">I_SENSE</text>
<text x="155.6" y="115.8">USB_OUT</text>
<text x="251.9" y="116.4">R17</text>
<text x="66.1" y="121.4">POW</text>
<text x="83.3" y="121.4">RC3</text>
<text x="89.8" y="121.4">RC2</text>
<text x="152.6" y="120.7" transform="rotate(-90 152.6 120.7)">100k</text>
<text x="156.1" y="120.1" transform="rotate(-90 156.1 120.1)">R12</text>
<text x="164" y="120.5">IC1P</text>
<text x="165.9" y="122.3">IC1B</text>
<text x="175.9" y="124">66k</text>
<text x="188.2" y="124.2">IC1A</text>
<text x="48.6" y="126.7">C1</text>
<text x="53.8" y="129.8" transform="rotate(-90 53.8 129.8)">R10</text>
<text x="57.3" y="129.8" transform="rotate(-90 57.3 129.8)">10k</text>
<text x="128" y="131.3">R6</text>
<text x="128.4" y="127.8">1k</text>
<text x="138.8" y="128.9">BSS123</text>
<text x="138.8" y="127">Q2</text>
<text x="152.6" y="132" transform="rotate(-90 152.6 132)">100k</text>
<text x="156.1" y="131.4" transform="rotate(-90 156.1 131.4)">R13</text>
<text x="165.9" y="128.9">AD826R</text>
<text x="175.5" y="127.6">R14</text>
<text x="188.2" y="130.8">AD826R</text>
<text x="204.1" y="127">I_SENSE</text>
<text x="184.8" y="136.9">R15</text>
<text x="185.2" y="133.3">66k</text>
<text x="70.2" y="141.4" transform="rotate(-90 70.2 141.4)">SW_POW</text>
<text x="41.4" y="145.6" transform="rotate(-90 41.4 145.6)">D1</text>
<text x="43.2" y="145.7" transform="rotate(-90 43.2 145.7)">5.1V</text>
<text x="89.2" y="144.7" transform="rotate(-90 89.2 144.7)">R5</text>
<text x="92.2" y="147.9">LD1</text>
<text x="92.7" y="144.7" transform="rotate(-90 92.7 144.7)">1k</text>
<text x="100.4" y="144.7" transform="rotate(-90 100.4 144.7)">R7</text>
<text x="103.9" y="144.7" transform="rotate(-90 103.9 144.7)">1k</text>
<text x="103.4" y="168">GND</text>
<text x="23.2" y="179.2">MCLR_</text>
<text x="55.8" y="176.8">DATA_OUT</text>
<text x="68" y="179.2">VDD</text>
<text x="23.2" y="181.1">VDD</text>
<text x="23.2" y="183">GND</text>
<text x="23.2" y="184.8">PGD</text>
<text x="68" y="184.8">GND</text>
<text x="68" y="181.1">RX</text>
<text x="68" y="183">TX</text>
<text x="23.2" y="186.7">PGC</text>
</g>
<text font-size="1.8" fill="#800000" x="169" y="74.1">U$4</text>
<g font-size="1.8" fill="#808000">
<text x="40" y="93.4" transform="rotate(-90 40 93.4)">Add Reverse Battery Protection Diode:</text>
<text x="22.6" y="103.4" transform="rotate(-90 22.6 103.4)">Molex connector to crimped battery</text>
<text x="265.6" y="115.8" transform="rotate(-90 265.6 115.8)">Farnell: 1865265</text>
<text x="146.3" y="192.3">PCB Mounts</text>
</g>
<g font-size="1.6" fill="#808080">
<text x="262.5" y="63.4">1</text>
<text x="170.4" y="77.3">IN</text>
<text x="176" y="77.2">FB</text>
<text x="262.5" y="74.5">1</text>
<text x="28.8" y="81">X1CON$1</text>
<text x="174.7" y="79.1">OUT</text>
<text x="238.3" y="82">1</text>
<text x="238.3" y="83.9">2</text>
<text x="28.8" y="84.7">X1CON$2</text>
<text x="171" y="88" transform="rotate(-90 171 88)">ON/OFF</text>
<text x="172.9" y="88" transform="rotate(-90 172.9 88)">SIG_GND</text>
<text x="174.7" y="88" transform="rotate(-90 174.7 88)">PWR_GND</text>
<text x="238.3" y="85.8">3</text>
<text x="238.3" y="87.6">4</text>
<text x="160" y="123">5</text>
<text x="162.8" y="121.6" transform="rotate(-90 162.8 121.6)">8</text>
<text x="168.9" y="124.9">7</text>
<text x="182.4" y="124.9">3</text>
<text x="160" y="126.7">6</text>
<text x="162.8" y="129.6" transform="rotate(-90 162.8 129.6)">4</text>
<text x="182.4" y="128.6">2</text>
<text x="191.3" y="126.7">1</text>
<text x="62.1" y="137.5" transform="rotate(-90 62.1 137.5)">4</text>
<text x="62.1" y="132.4" transform="rotate(-90 62.1 132.4)">2</text>
<text x="63.9" y="137.5" transform="rotate(-90 63.9 137.5)">3</text>
<text x="63.9" y="132.4" transform="rotate(-90 63.9 132.4)">1</text>
<text x="31.7" y="178.9">1</text>
<text x="60.3" y="178.9">4</text>
<text x="31.7" y="180.8">2</text>
<text x="31.7" y="182.7">3</text>
<text x="31.7" y="184.6">4</text>
<text x="60.3" y="184.6">1</text>
<text x="60.3" y="182.7">2</text>
<text x="60.3" y="180.8">3</text>
<text x="31.7" y="186.4">5</text>
</g>
<text font-size="1.3" fill="#808080" x="25.4" y="74.2" transform="rotate(-90 25.4 74.2)">PTC</text>
<g font-size="1" fill="#800000">
<text x="92.2" y="153.9">green</text>
<text x="98.7" y="150.2">red</text>
</g>
</svg>
